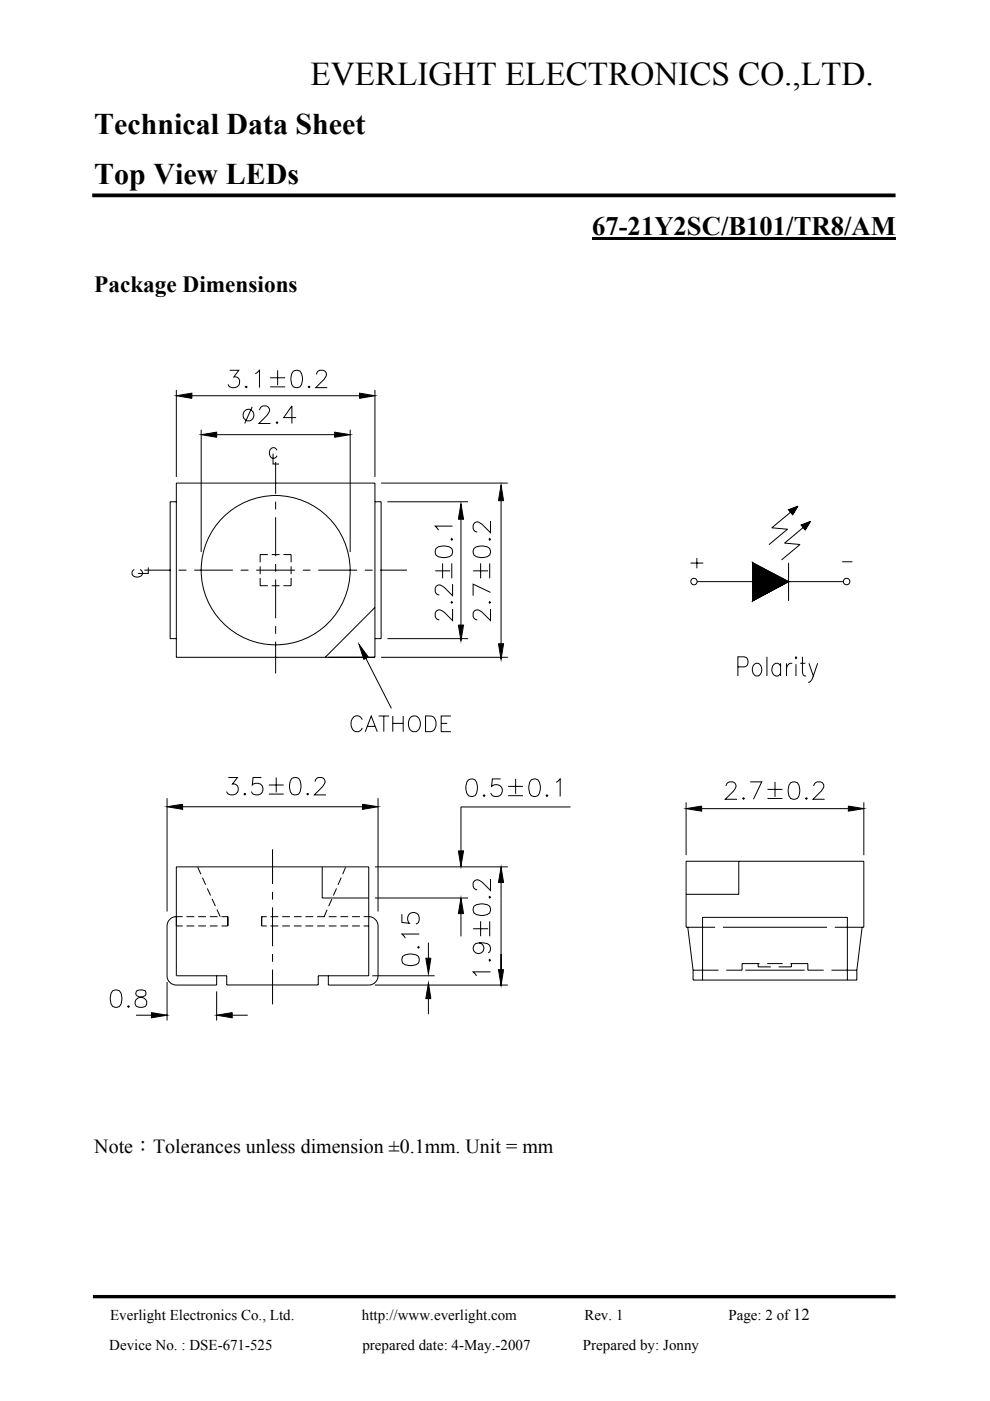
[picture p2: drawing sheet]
<svg xmlns="http://www.w3.org/2000/svg" width="210mm" height="297mm" viewBox="0 0 210 297" stroke-linecap="round" stroke-linejoin="round" font-family="sans-serif">
<path d="M125.6 50.3h64.4v.6h-64.4z" fill="#000"/>
<path d="M19.7 274.9h170.2" fill="none" stroke="#000" stroke-width=".71" stroke-linecap="butt"/>
<path d="M19.6 41.4h170.3" fill="none" stroke="#000" stroke-width=".79" stroke-linecap="butt"/>
<path d="M20 69.2h171.5v152.7h-171.5z" fill="#fff"/>
<g fill="none" stroke="#000" stroke-width=".21">
<path d="M48.7 78.5h2l-1.1 1.4a1.18 1.18 0 0 1 1.3 1.4 1.18 1.18 0 0 1-1.7 .9l-.5-.2-.3-.5M54.1 79.2l.9-.7v3.7M58.9 78.5v3.2M62.2 78.7a1.18 1.18 0 0 1 1.8 .5 2.96 2.96 0 0 1-.4 2.8 1.21 1.21 0 0 1-1.7-.5 3.1 3.1 0 0 1 .3-2.8zM67.1 79.4a.87 .87 0 0 1 .7-.9h.7a.9 .9 0 0 1 .6 1.4l-2.1 2.3h2.4M37.4 83.9l3.3-.5v1.1zM37.4 82.7v18.4M40.7 83.9h35.5M42.7 92.2l3.3-.6v1.1zM42.7 91.1v25.9M46 92.2h25M52 82l.2-.1 .2 .1-.2 .2z"/>
<path d="M53.5 86.3l-1.6 3.5M55.1 87a.97 .97 0 0 1 .7-.9h.7a.94 .94 0 0 1 .5 1.4l-.3 .5-1.8 1.8h2.5M57.3 80.1h3.2M57.3 82h3.2M57.9 96.2v2.2h1.3M58.5 98v6.7M58.6 89.6l.2-.2 .1 .2-.1 .2zM58.7 95.5l-.2-.4a.94 .94 0 0 0-1.1 .1 .94 .94 0 0 0-.3 1.1 .82 .82 0 0 0 .7 .8 .82 .82 0 0 0 .9-.5M62.8 88.5h-2.6l1.7-2.4v3.7M65.4 82l.2-.1 .1 .1-.1 .2zM71 91.6l3.3 .6-3.3 .5zM74.3 91.1v25.9"/>
<path d="M76.2 83.4l3.3 .5-3.3 .6zM79.5 82.7v18.4M37.4 102.4h42.1v37h-42.1zM37.4 106.4h-1.3v29h1.3M56.8 117.6h-1.6v1.6M57.6 117.6h1.7M58.5 106.4v1.6M58.5 109.7v8.2M58.5 119.6v1.6M60.1 117.6h1.6v1.6M79.5 106.4h1.3v29h-1.3M80.8 102.4h26.9"/>
<path d="M82.2 106.4h17.1M92.5 116.3a2.85 2.85 0 0 1 3.3 0 1.2 1.2 0 0 1-.5 1.7 3 3 0 0 1-2.8-.3l-.2-.5zM93.9 119.4v3.2M95.6 114.4l.2-.2 .2 .2-.2 .1zM95.8 119.4v3.2M96 111.5h-3.7l.7 .9M97.8 106.8l.5 3.3h-1.1zM97.8 110.1v22.4M100.5 116.3a2.86 2.86 0 0 1 3.4 0 1.21 1.21 0 0 1-.6 1.7 3.1 3.1 0 0 1-2.8-.3l-.1-.5zM101.9 119.4v3.2M103.9 114.2l.1 .2-.1 .1-.2-.1zM103.9 119.4v3.2"/>
<path d="M104 110.5v2.4l-1.7-1.7a1.1 1.1 0 0 0-1.8-.2 1.22 1.22 0 0 0 .2 1.6l.5 .2M106.3 102.8l.5 3.4h-1.1zM106.3 106.2v30.3M146.5 119.4h2.7M147.8 118.3v2.2M159.6 119.3l7.7 4h-5.1zM159.6 119.3l7.7 4-7.7 4.1zM167.2 108.1l2-.8-1.1 1.9zM167.3 119.3v8.1M167.3 108l.9 1.1M167.4 108l.9 .9M167.6 108l.7 .8"/>
<path d="M167.7 107.9l.7 .9M167.8 107.9l.6 .8M167.9 107.8l.6 .8M168 107.8l.5 .7M168 108.4l-4.3 3.5 3.3 .3-3.9 3.3M168.1 107.8l.5 .6M168.2 107.7l.5 .6M168.3 107.7l.4 .5M168.4 107.7l.4 .4M168.5 107.6l.3 .4M168.6 107.6l.3 .3M168.7 107.5l.2 .3"/>
<path d="M168.8 107.5l.2 .2M168.9 107.5l.2 .1M169 107.4l.1 .1M169.1 107.4h.1M169.2 107.3v.1M169.9 111.3l2-.8-1.1 1.9zM170 111.3l.9 1M170.1 111.3l.8 .9M170.2 111.2l.8 .9M170.3 111.2l.7 .8M170.5 111.1l.6 .8M170.6 111.1l.6 .7"/>
<path d="M170.6 111l.6 .7M170.7 111.6l-4.3 3.5 3.3 .3-3.9 3.3M170.8 111l.5 .6M170.9 111l.4 .5M171 110.9l.4 .5M171.1 110.9l.3 .4M171.2 110.8l.3 .5M171.3 110.8l.3 .3M171.4 110.7l.2 .4M171.5 110.7l.2 .3M171.6 110.7l.1 .2M171.7 110.6l.1 .2"/>
<path d="M171.8 110.6v.1M171.9 110.6h.1M178.6 119.1h2.2M28.5 120.8a.82 .82 0 0 0-.5 .9 .82 .82 0 0 0 .9 .6 .94 .94 0 0 0 1-.2 .94 .94 0 0 0 .1-1.2l-.3-.1M30.6 120.9h5.6M31.5 120.3v1.3h-2.2M37.9 120.9h1.6M41.2 120.9h8.2M51.1 120.9h1.6M54.4 120.9h8.2M55.2 120.1v1.6M55.2 122.5v1.7h1.6"/>
<path d="M57.6 124.2h1.7M58.5 122.9v8.2M58.5 132.7v1.7M58.5 136v6.8M61.7 120.1v1.6M61.7 122.5v1.7h-1.6M64.2 120.9h1.6M67.5 120.9h8.2M76.2 136.6l1.9 2.7-.9 .5zM77.4 120.9h1.6M77.6 139.5l5.4 10.7M79.5 128.8l-10.5 10.6"/>
<path d="M80.7 120.9h5.6M80.8 139.4h26.9M82.2 135.4h17.1M92.3 121h3.2M95.6 127.7l.2-.1 .2 .1-.2 .2zM96 129.1v2.5l-1.8-1.8a1.13 1.13 0 0 0-1.7-.2l-.2 .4v.7a.87 .87 0 0 0 .9 .7M96 123.8v2.5l-1.8-1.8a1.13 1.13 0 0 0-1.6-.3l-.3 .5v.7a.87 .87 0 0 0 .9 .7M97.2 132.5h1.1l-.5 3.3zM100.4 121h3.1M103.9 127.6l.1 .1-.1 .2-.2-.2zM104 129.1v2.5l-1.7-1.8a1.13 1.13 0 0 0-1.8-.2l-.1 .4v.7a.87 .87 0 0 0 .8 .7M104 125.6l-3.6-1.8v2.5"/>
<path d="M105.7 136.5h1.1l-.5 3.3zM147.9 123.3h11.8M162.2 123.3h5.1l-7.7 4.1zM162.7 139.3v4M167.3 123.3h11.6M168.8 139.3l.2 .1-.2 .2-.1-.2zM170.2 139.3v3.3l.2 .5 .6 .2M76.8 152.6a1.22 1.22 0 0 0-1.4-.8 1.22 1.22 0 0 0-.9 1.3 1.44 1.44 0 0 0 .3 1.6 1.44 1.44 0 0 0 1.6 .3l.4-.7M77.5 155.1l1.2-3.3 1.3 3.3M78 154h1.5M80.3 151.8h2.2M81.4 151.8v3.3"/>
<path d="M83.3 151.8v3.3M83.3 153.4h2.2M85.5 151.8v3.3M87.2 152a1.27 1.27 0 0 1 2 1.1 1.44 1.44 0 0 1-.4 1.6 1.44 1.44 0 0 1-1.6 .3 2.05 2.05 0 0 1 0-3zM90.3 151.8a1.75 1.75 0 0 1 2 .7 1.8 1.8 0 0 1-.9 2.6h-1.1zM93.6 153.4h1.2M95.6 151.8h-2v3.3h2M156.5 141.4h1.4a1.11 1.11 0 0 0 .8-1.1 1.11 1.11 0 0 0-.8-1h-1.4v4M160 140.8a1.08 1.08 0 0 1 1.3 .1 1.08 1.08 0 0 1 .3 1.3 1.07 1.07 0 0 1-1.2 1.1 1.59 1.59 0 0 1-.4-2.5zM165.6 141.2l-.6-.6a1.37 1.37 0 0 0-1.3 1 1.37 1.37 0 0 0 .4 1.5l.7 .2 .4-.1 .4-.5M165.6 140.6v2.7M166.8 140.6v2.7"/>
<path d="M168 140.6a1.1 1.1 0 0 0-1.2 1.2M168.8 140.8v2.5M169.7 140.6h1.1M171.6 140.6l.9 2.7 .9-2.7M172.5 143.3l-.6 1.2-.5 .2M35.4 171l3.3-.5v1.1zM35.4 169.2v24.1M38.7 171h38.2M48.4 164.8h2l-1.1 1.4a1.19 1.19 0 0 1 1.3 1.4 1.19 1.19 0 0 1-1.7 .9l-.5-.1-.4-.6M51.8 168.4l.1-.2 .2 .2-.2 .1zM55.4 164.8h-1.7l-.2 1.6a1.3 1.3 0 0 1 2 0 1.3 1.3 0 0 1-.3 2 1.3 1.3 0 0 1-1.9-.6M57 166.4h3.2"/>
<path d="M57 168.4h3.2M58.6 164.8v3.2M61.9 165a1.19 1.19 0 0 1 1.8 .6 3.1 3.1 0 0 1-.4 2.8 1.21 1.21 0 0 1-1.7-.6 3.2 3.2 0 0 1 .3-2.8zM65.1 168.4l.2-.2 .1 .2-.1 .1zM66.8 165.7a.92 .92 0 0 1 .7-.9h.8a.91 .91 0 0 1 .5 1.4l-.4 .6-1.7 1.7h2.4M76.9 170.5l3.3 .5-3.3 .6zM80.2 169.2v24.1M99.4 165.4a1.13 1.13 0 0 1 1.7 .5 3.2 3.2 0 0 1-.3 2.8 1.2 1.2 0 0 1-1.8-.6 2.86 2.86 0 0 1 .4-2.7zM102.7 168.5l.1 .2-.1 .2-.2-.2zM106.2 165.1h-1.8l-.1 1.6a1.3 1.3 0 0 1 1.9 0 1.3 1.3 0 0 1-.2 2 1.3 1.3 0 0 1-1.9-.6M107.8 166.7h3.1M107.8 168.7h3.1"/>
<path d="M109.4 165.1v3.2M112.7 165.4a1.14 1.14 0 0 1 1.7 .5 3 3 0 0 1-.3 2.8 1.2 1.2 0 0 1-1.8-.6 3.1 3.1 0 0 1 .4-2.7zM116 168.5l.2 .2-.2 .2-.2-.2zM117.9 165.9l.9-.8v3.8M121 171.1h-23.2v9.3M145.5 171.4l3.3-.5v1.1zM145.5 170.1v11.2M148.8 171.4h31.1M154 166.6a.87 .87 0 0 1 .7-.8h.7a.91 .91 0 0 1 .5 1.4l-2.1 2.3h2.5M157.5 169.3l.2-.2 .2 .2-.2 .2zM159.1 165.8h2.5l-1.8 3.7M162.8 167.4h3.1"/>
<path d="M162.8 169.3h3.1M164.4 165.8v3.2M167.7 165.9a1.2 1.2 0 0 1 1.8 .6 3.1 3.1 0 0 1-.4 2.8 1.21 1.21 0 0 1-1.8-.5 3.1 3.1 0 0 1 .4-2.9zM170.9 169.3l.1-.2 .2 .2-.2 .2zM172.6 166.6a.94 .94 0 0 1 .7-.8h.7a.9 .9 0 0 1 .6 1.4l-2.2 2.3h2.5M179.9 170.9l3.3 .5-3.3 .6zM183.2 170.1v11.2M37.4 183.8h40.8v23.1h-10.7v1.9h-19.4v-1.9h-10.7zM37.4 196.3h1.4M38.8 194.4a2.74 2.74 0 0 0-3.1 .9l-.3 1v10.6a1.95 1.95 0 0 0 2 2h8.6v-2M39.6 196.3h1.6M39.6 194.4h1.6"/>
<path d="M41.9 183.9l.7 1.5M42 196.3h1.7M42 194.4h1.7M42.9 186.1l.7 1.5M44 188.4l.7 1.5M44.5 196.3h1.6M44.5 194.4h1.6M45 190.6l.7 1.5M46 192.8l.7 1.6M47 194.4h1.3v1.9h-1.3M56.6 194.4h-1.1v1.9h1.1M57.4 196.3h1.6"/>
<path d="M57.4 194.4h1.6M57.8 180.1v7.3M57.8 189.1v1.6M57.8 192.4v8.2M59.9 196.3h1.6M59.9 194.4h1.6M62.3 196.3h1.7M62.3 194.4h1.7M64.8 196.3h1.6M64.8 194.4h1.6M67.3 196.3h1.6M67.3 194.4h1.6"/>
<path d="M68.3 183.8v6.6h9.9M69.4 192.9l-.6 1.4M69.7 196.3h1.7M69.7 194.4h1.7M70.4 190.6l-.7 1.5M71.4 188.4l-.7 1.5M72.2 196.3h1.7M72.2 194.4h1.7M72.4 186.1l-.7 1.5M73.3 183.9l-.6 1.4M74.7 196.3h1.6M74.7 194.4h1.6"/>
<path d="M77.1 194.4a2.53 2.53 0 0 1 2.8 .9l.3 1v10.6a1.97 1.97 0 0 1-2 2h-8.6v-2M77.1 196.3h1.1M79.5 183.8h28.2M79.5 190.4h19.8M85.2 193.8v1.8l1.6 .1a1.3 1.3 0 0 1 0-1.9 1.3 1.3 0 0 1 1.9 .2 1.3 1.3 0 0 1-.5 1.9M88.9 198h-3.7l.8 .9M90.9 199.9v3.3M97.2 180.4h1.1l-.5 3.3zM97.8 190.4l.5 3.3h-1.1zM97.8 193.7v4.8M100.4 196.9h3.1M100.5 192.2a2.95 2.95 0 0 1 3.4 0 1.22 1.22 0 0 1-.5 1.7 3 3 0 0 1-2.9-.3l-.1-.6z"/>
<path d="M101.6 199.9a1.15 1.15 0 0 1 .9 1.6 1.15 1.15 0 0 1-1.8 .4 1.15 1.15 0 0 1 .2-1.8 3.3 3.3 0 0 1 3 .3 1.12 1.12 0 0 1-.4 1.6M101.9 195.3v3.2M103.9 190.1l.1 .1-.1 .2-.2-.2zM103.9 195.3v3.2M104 186.4v2.4l-1.7-1.8a1.13 1.13 0 0 0-1.8-.1 1.18 1.18 0 0 0 .2 1.6l.5 .1M106.3 183.8l.5 3.3h-1.1zM106.3 187.1v21.8M145.9 196.6l1.1 9.1M151.7 196.6h-6.2v-14h37.7v14h-6.1M153.3 196.6h22.1M156.7 182.6v7h-11.2M182.9 196.6l-1.2 9.1v2.1h-34.7v-2.1"/>
<path d="M23.9 210.1a1.22 1.22 0 0 1 1.8 .5 3.1 3.1 0 0 1-.4 2.8 1.2 1.2 0 0 1-1.7-.5 3.1 3.1 0 0 1 .3-2.8zM27.1 213.4l.2-.2 .1 .2-.1 .2zM28.9 215.2h3.2M29 210.1l-.2 .4a.88 .88 0 0 0 1 .9 1.19 1.19 0 0 1 1.2 .7 1.19 1.19 0 0 1-.2 1.3 1.5 1.5 0 0 1-2.1-.5 1.19 1.19 0 0 1 1-1.4l.7-.2a.74 .74 0 0 0 .4-1.2l-.6-.2zM32.1 214.7l3.3 .5-3.3 .6zM35.4 208.2v8.2M37.4 204.9h.1M46 215.2l3.3-.5v1.1zM46 210.2v6.2M49.3 215.2h3.3M57.8 202.3v1.6M57.8 205.6v7.3"/>
<path d="M79 206.9h13.2M79.5 208.9h28.2M85.4 202.8a2.95 2.95 0 0 1 3.4 0 1.23 1.23 0 0 1-.6 1.8 3.1 3.1 0 0 1-2.8-.4l-.2-.5zM88.8 200.7l.1 .2-.1 .1-.2-.1zM90.3 203.2h1.1l-.5 3.3zM90.9 208.4l.5 3.3h-1.1zM90.9 211.7v3.3M103.7 203.6l.2-.2 .1 .2-.1 .2zM104 206.1h-3.6l.6 .8M105.7 205.6h1.1l-.5 3.3zM147 205.7h5.4M149 207.8v-13.3h30.7v13.3"/>
<path d="M158.1 205.7h12.6M160.8 204.3v.7h2.7M161.1 204.3h-3.7v1.4h-3.4M162.7 204.3h3.3M167.7 204.3h3.6v1.4h3.4M167.9 204.3v.7h-2.8M176.4 205.7h5.4"/>
<circle cx="52.7" cy="88" r="1.21"/>
<circle cx="58.5" cy="120.9" r="15.8"/>
<circle cx="147.2" cy="123.3" r=".68"/>
<circle cx="179.6" cy="123.3" r=".69"/>
</g>
<g fill="#000">
<path d="M37.4 83.9l3.3-.5v1.1zM42.7 92.2l3.3-.6v1.1zM71 91.6l3.3 .6-3.3 .5zM76.2 83.4l3.3 .5-3.3 .6zM97.8 106.8l.5 3.3h-1.1zM106.3 102.8l.5 3.4h-1.1zM76.2 136.6l1.9 2.7-.9 .5zM97.2 132.5h1.1l-.5 3.3zM105.7 136.5h1.1l-.5 3.3zM159.6 119.3l7.7 4h-5.1zM159.6 119.3l2.6 4-2.6 4.1zM162.2 123.3h5.1l-7.7 4.1z"/>
<path d="M35.4 171l3.3-.5v1.1zM76.9 170.5l3.3 .5-3.3 .6zM145.5 171.4l3.3-.5v1.1zM179.9 170.9l3.3 .5-3.3 .6zM97.2 180.4h1.1l-.5 3.3zM97.8 190.4l.5 3.3h-1.1zM106.3 183.8l.5 3.3h-1.1zM32.1 214.7l3.3 .5-3.3 .6zM46 215.2l3.3-.5v1.1zM90.3 203.2h1.1l-.5 3.3zM90.9 208.4l.5 3.3h-1.1zM105.7 205.6h1.1l-.5 3.3z"/>
</g>
<text font-size="7" x="65.9" y="17.9">EVERLIGHT ELECTRONICS CO.,LTD.</text>
<g font-size="6.3">
<text x="20" y="28.4">Technical Data Sheet</text>
<text x="20" y="38.9">Top View LEDs</text>
</g>
<text font-size="5.7" x="125.6" y="49.7">67-21Y2SC/B101/TR8/AM</text>
<text font-size="4.9" x="20" y="61.9">Package Dimensions</text>
<text font-size="4.2" x="20" y="244.4">Note：Tolerances unless dimension ±0.1mm. Unit = mm</text>
<g font-size="3.2">
<text x="23.4" y="279.9">Everlight Electronics Co., Ltd.</text>
<text x="76.8" y="279.9">http://www.everlight.com</text>
<text x="123.9" y="279.9">Rev. 1</text>
<text x="154.5" y="279.9">Page: 2 of12</text>
<text x="23.2" y="286.3">Device No. : DSE-671-525</text>
<text x="76.9" y="286.3">prepared date: 4-May.-2007</text>
<text x="123.7" y="286.3">Prepared by: Jonny</text>
</g>
</svg>
